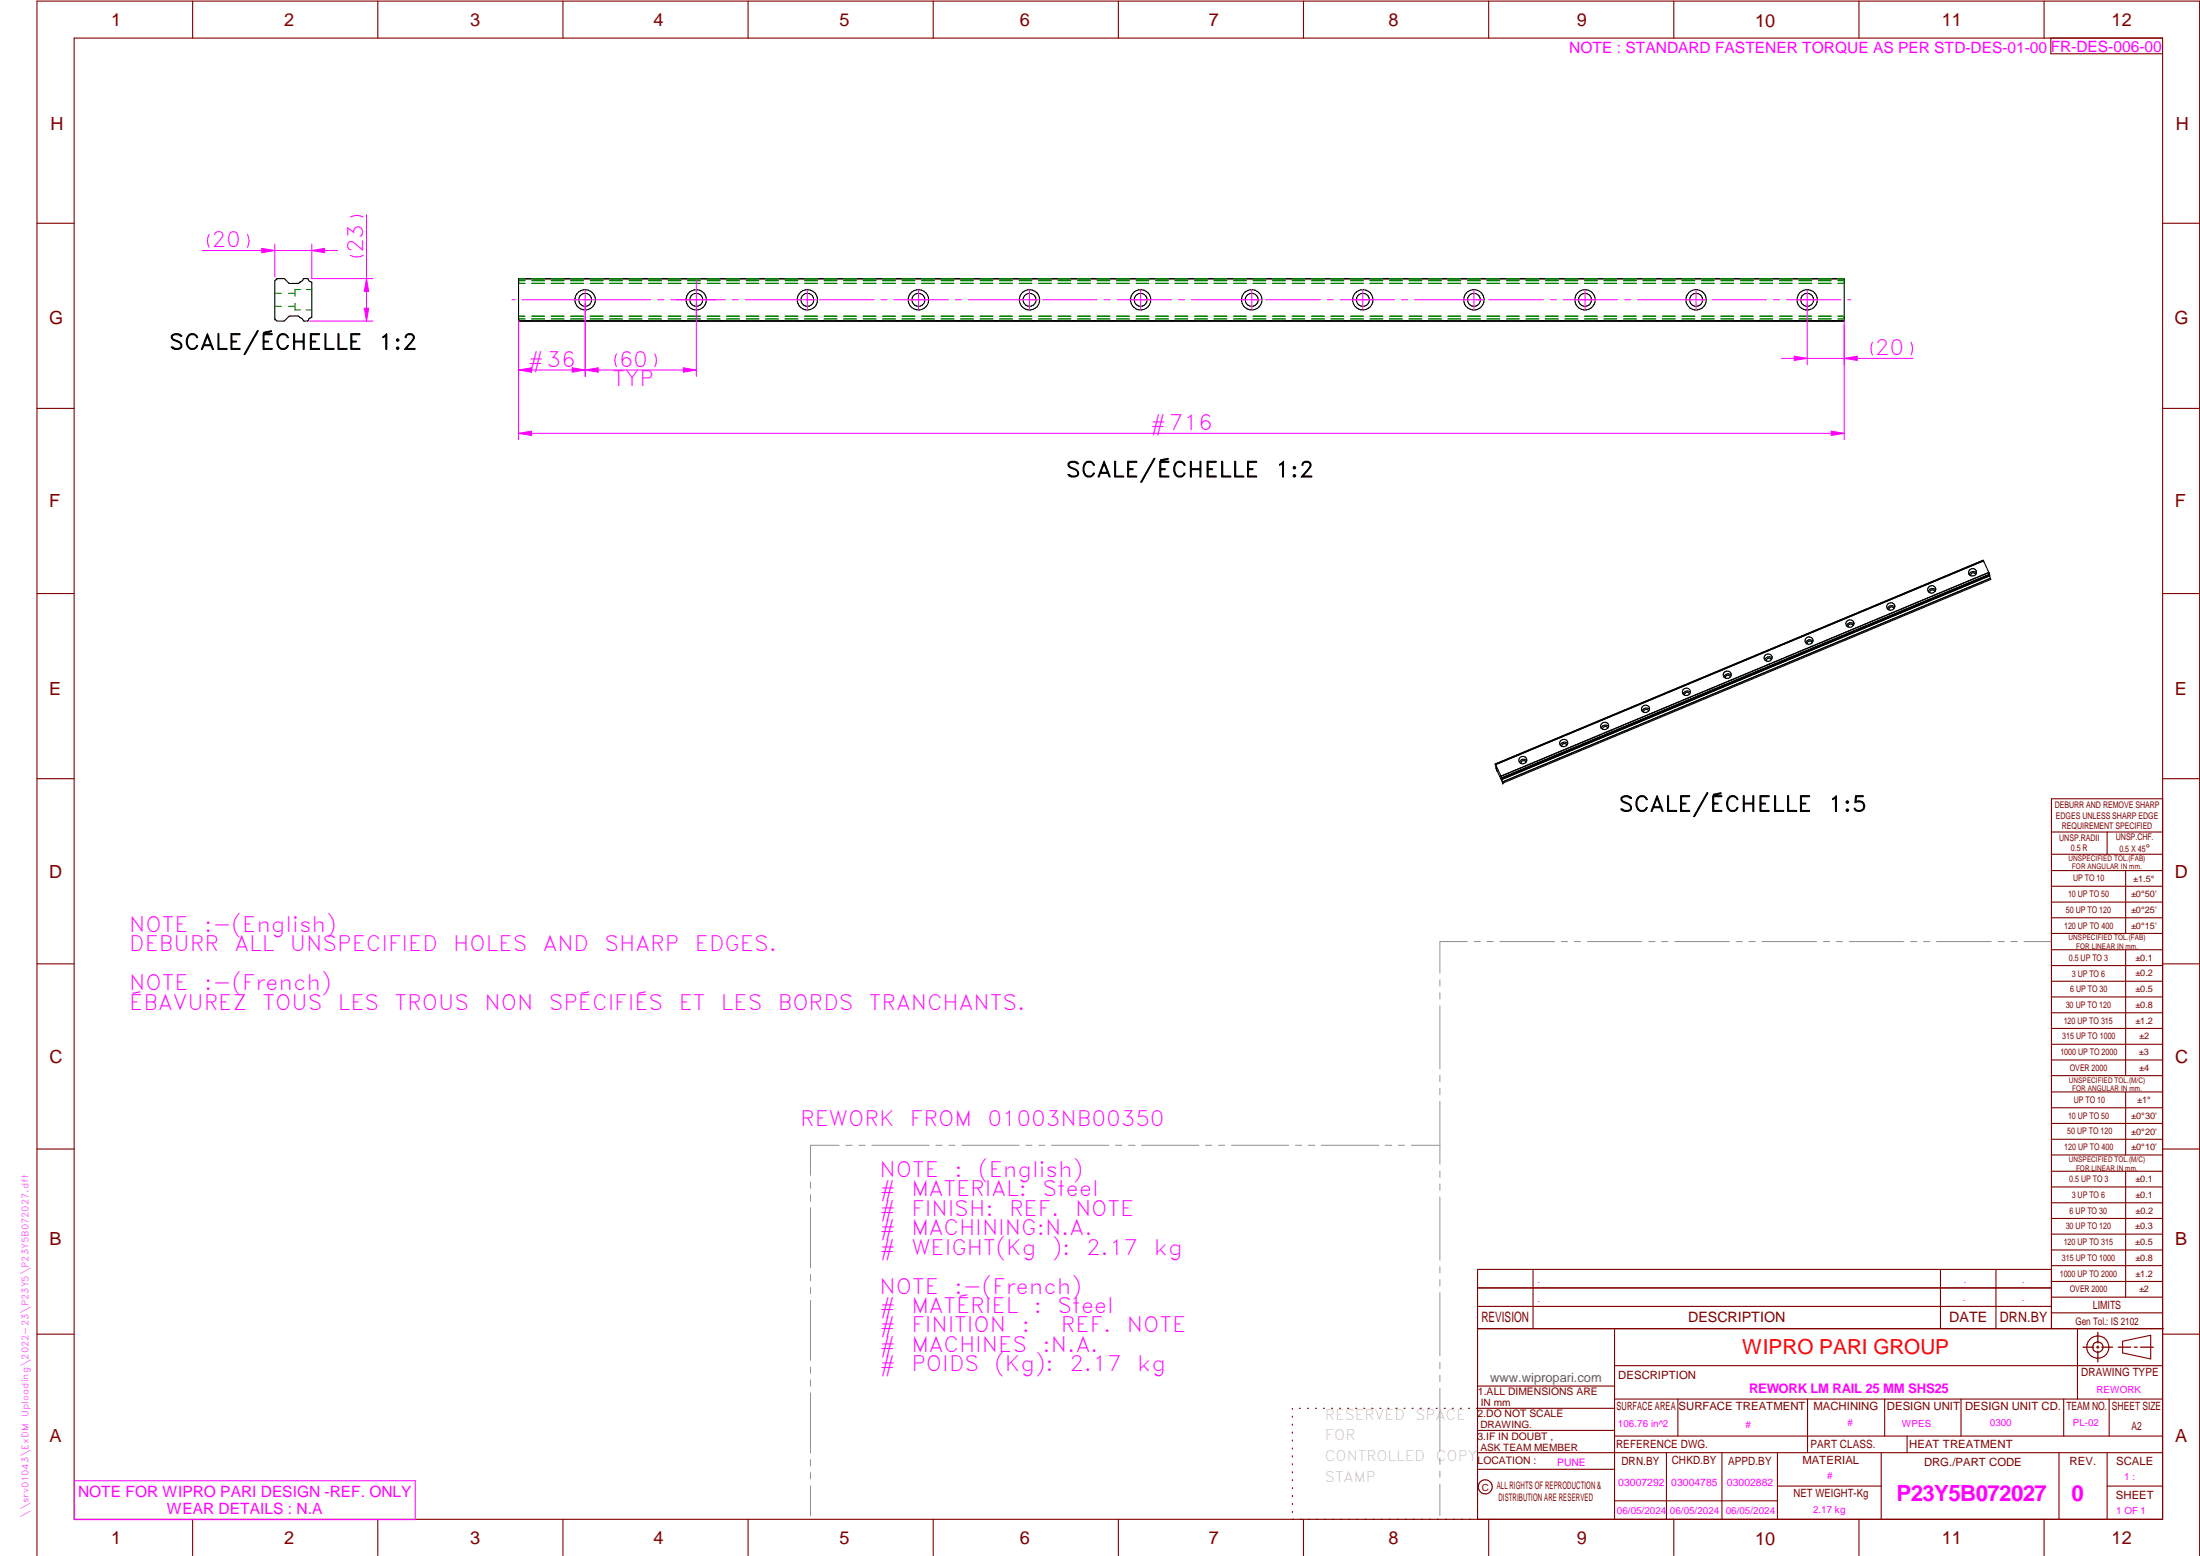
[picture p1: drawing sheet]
<svg xmlns="http://www.w3.org/2000/svg" width="594mm" height="420mm" viewBox="0 0 594 420" stroke-linecap="round" stroke-linejoin="round" font-family="sans-serif">
<g fill="none" stroke="#800000" stroke-width=".3">
<path d="M20 10.3h564v400h-564zM52 .3v10M102 .3v10M152 .3v10M202 .3v10M252 .3v10M302 .3v10M352 .3v10M402 .3v10M452 .3v10M502 .3v10M552 .3v10"/>
<path d="M553.8 10.3v4.2h30.2M10 60.3h10M584 60.3h10M10 110.3h10M584 110.3h10M10 160.3h10M584 160.3h10M10 210.3h10M584 215.7h-30v143.1M584 210.3h10M554 224.7h30M554 230.7h30"/>
<path d="M554 235.1h30M554 239.3h30M569 224.7v6M574 235.1v17M554 243.6h30M554 247.8h30M554 252.1h30M554 256.5h30M574 256.5v33.9M10 260.3h10M554 260.7h30M554 265h30"/>
<path d="M554 269.2h30M554 273.5h30M554 277.7h30M584 260.3h10M554 282h30M554 286.2h30M554 290.4h30M554 294.9h30M554 299.1h30M574 294.9v17M10 310.3h10M554 303.4h30"/>
<path d="M554 307.6h30M554 311.9h30M554 316.3h30M574 316.3v34M584 310.3h10M554 320.5h30M554 324.8h30M554 329h30M554 333.2h30M554 337.5h30M399 358.8h185.2M399 352.8h155"/>
<path d="M399 347.8h155M414 342.8v16M436 358.8v51.5M524 342.8v16M539 342.8v16M554 341.8h30M554 346h30M554 350.3h30M554 354.5h30M554 342.8h-155v67.5M561 358.8v19M10 360.3h10"/>
<path d="M399 374.3h37M436 377.8h148M453.1 377.8v10M488.1 377.8v14.5M508.9 377.8v10M529.5 377.8v10M557.3 377.8v10M569.5 377.8v10M573.2 362.2l7.6-1.6v6.3l-7.6-1.6zM584 368.8h-148M584 360.3h10M349 380.3v.3"/>
<path d="M349 382.4v.3M349 384.6v.3M349 386.7v.3M349 388.8v.3M349 391v.3M349 393.1v.3M349 395.3v.3M349 397.4v.3M349 399.5v.3M350.9 380.3h.2M353.1 380.3h.2M355.2 380.3h.3"/>
<path d="M357.4 380.3h.3M359.6 380.3h.3M361.7 380.3h.3M363.9 380.3h.3M366.1 380.3h.3M368.3 380.3h.2M370.4 380.3h.3M372.6 380.3h.3M374.8 380.3h.3M376.9 380.3h.4M379.1 380.3h.3M381.3 380.3h.3"/>
<path d="M383.4 380.3h.4M385.6 380.3h.3M387.8 380.3h.3M390 380.3h.3M392.2 380.3h.3M394.3 380.3h.3M396.5 380.3h.3M398.7 380.3h37.3M399 396.7h37M399 392.3h185M399 386.2h37M436 387.8h148"/>
<path d="M450 392.3v18M465 392.3v18M480 392.3v18M508 392.3v18M515 387.8v4.5M556 392.3v18M569 392.3v18M52 410.3v9.7M102 410.3v9.7M152 410.3v9.7M202 410.3v9.7M252 410.3v9.7"/>
<path d="M302 410.3v9.7M349 401.7v.3M349 403.8v.4M349 406v.3M349 408.1v.3M352 410.3v9.7M402 410.3v9.7M436 405.3h44M452 410.3v9.7M480 401.3h28M502 410.3v9.7M552 410.3v9.7"/>
<path d="M569 401.3h15M10 420v-419.7h584v419.7"/>
<circle cx="566.5" cy="363.7" r="1.39"/>
<circle cx="566.5" cy="363.8" r="3"/>
<circle cx="401.1" cy="401.5" r="1.9"/>
</g>
<g fill="none" stroke="#f0f" stroke-width=".27">
<path d="M158 78.3v23.3M218 78.3v5.3M248 78.3v5.3M278 78.3v5.3M308 78.3v5.3M338 78.3v5.3M368 78.3v5.3M398 78.3v5.3M428 78.3v5.3M458 78.3v5.3M488 78.3v5.3M138.3 80.9h.8"/>
<path d="M140.9 80.9h19.7M158 99.9l3.5-.6v1.2zM161 80.9h14.8M166.4 95.5a3.8 3.8 0 0 0 0 3.5M176.8 95.5a3.8 3.8 0 0 1 0 3.5M177.6 80.9h1.7M181.1 80.9h14.8M188 82v19.6M197.7 80.9h1.7M201.2 80.9h19.4M221.3 80.9h14.7M237.9 80.9h1.7"/>
<path d="M241.3 80.9h14.9M257.9 80.9h1.7M261.4 80.9h19.2M281.5 80.9h14.8M298.1 80.9h1.7M301.6 80.9h14.8M318.2 80.9h1.7M321.7 80.9h18.9M341.8 80.9h14.8M358.3 80.9h1.7M361.9 80.9h14.7M378.4 80.9h1.7"/>
<path d="M381.9 80.9h18.7M402 80.9h14.8M418.6 80.9h1.7M422.1 80.9h14.8M438.7 80.9h1.7M442.2 80.9h18.4M462.3 80.9h14.7M478.8 80.9h1.8M482.3 80.9h14.8M498.9 80.9h.8M20.1 399.8h92v10.5h-92z"/>
</g>
<g fill="none" stroke="#949494" stroke-width=".27">
<path d="M396.2 254.3h-7.4v8.5M398.1 254.3h1.6M401.5 254.3h1.8M405 254.3h14.8M421.6 254.3h1.7M425.1 254.3h1.7M428.6 254.3h14.8M445.2 254.3h1.7M448.7 254.3h1.7M452.2 254.3h14.8M468.8 254.3h1.7M472.3 254.3h1.7"/>
<path d="M475.8 254.3h14.8M492.4 254.3h1.7M495.8 254.3h1.8M499.4 254.3h14.7M516 254.3h1.6M519.4 254.3h1.8M522.9 254.3h14.8M539.5 254.3h1.7M543 254.3h1.7M546.5 254.3h7.4M388.8 264.5v1.8M388.8 268.1v1.6"/>
<path d="M388.8 271.6v17M388.8 290.4v1.7M388.8 293.9v1.7M388.8 297.4v17M218.9 319.2v1.6M226.6 309.2h-7.7v8.1M228.4 309.2h1.7M231.9 309.2h1.7M235.4 309.2h15.5M252.7 309.2h1.7M256.2 309.2h1.7M259.7 309.2h15.5"/>
<path d="M277 309.2h1.7M280.5 309.2h1.7M284 309.2h15.5M301.2 309.2h1.8M304.8 309.2h1.7M308.3 309.2h15.5M325.5 309.2h1.7M329.1 309.2h1.6M332.6 309.2h15.4M349.8 309.2h1.7M353.3 309.2h1.7M356.8 309.2h15.5"/>
<path d="M374.1 309.2h1.7M377.6 309.2h1.7M381.1 309.2h7.7M388.8 316.2v1.7M388.8 319.7v1.7M218.9 322.6v1.8M218.9 326.1v16.2M388.8 323.2v17.1M218.9 344.1v1.8M218.9 347.6v1.7M218.9 351.2v16.1M388.8 342.1v1.6"/>
<path d="M388.8 345.6v1.7M388.8 349v17.1M218.9 369.1v1.7M218.9 372.6v1.8M218.9 376.1v16.2M388.8 367.9v1.7M388.8 371.4v1.7M388.8 374.9v17M218.9 394.1v1.8M218.9 397.6v1.7M388.8 393.7v1.7M388.8 397.2v1.7"/>
<path d="M218.9 401.2v8.1M388.8 400.7v8.6"/>
</g>
<path d="M566.5 359.7v3M562.5 363.8h2.9M566.1 363.8h.7M566.5 363.4v.7M566.5 364.9v2.8M567.6 363.8h2.9M572 363.8h3.4M576.3 363.8h.8M578 363.8h3.5" fill="none" stroke="#800000" stroke-width=".34"/>
<g fill="none" stroke="#000" stroke-width=".3">
<path d="M74.2 75.8v10.3M74.8 75.3l-.6 .5M74.8 75.3h.1M74.8 75.2l2 .1 1.4 1.2h2.5l.7-.5 .7-.8h1l.2 .5 .9 .6v9.3l-.6 .3-.5 .8h-1l-.4-.5-1.2-.9h-2.3l-1.6 1.4h-1.8M140 75.2h358v11.5h-358zM140 75.3h358M74.2 86.1h.1M74.2 86.1l.6 .6M140 86.6h358"/>
<circle cx="158" cy="81" r="1.75"/>
<circle cx="158" cy="80.9" r="2.76"/>
<circle cx="188" cy="80.9" r="2.75"/>
<circle cx="188" cy="81" r="1.76"/>
<circle cx="218" cy="81" r="1.75"/>
<circle cx="218" cy="81" r="2.75"/>
<circle cx="248" cy="81" r="1.76"/>
<circle cx="248" cy="80.9" r="2.76"/>
<circle cx="278" cy="80.9" r="2.75"/>
<circle cx="278" cy="81" r="1.76"/>
<circle cx="308" cy="81" r="1.75"/>
<circle cx="308" cy="81" r="2.75"/>
<circle cx="338" cy="81" r="1.76"/>
<circle cx="338" cy="80.9" r="2.76"/>
<circle cx="368" cy="80.9" r="2.75"/>
<circle cx="368" cy="81" r="1.76"/>
<circle cx="398" cy="81" r="2.76"/>
<circle cx="398" cy="81" r="1.75"/>
<circle cx="428" cy="81" r="1.76"/>
<circle cx="428" cy="81" r="2.76"/>
<circle cx="458" cy="81" r="2.75"/>
<circle cx="458" cy="81" r="1.76"/>
<circle cx="488" cy="81" r="2.75"/>
<circle cx="488" cy="81" r="1.75"/>
</g>
<g fill="none" stroke="#008000" stroke-width=".27">
<path d="M74.2 79.2h1.8M77.9 79.2h1.8M81.2 78.2h-1.5v1.9M82.7 78.2h1.5M140 75.8h1.8M140 75.2h1.8M140 75.3h1.8M140 76.5h1.8M143.6 75.8h3.5M143.6 75.2h3.5M143.6 75.3h3.5M143.6 76.5h3.5"/>
<path d="M148.8 75.8h3.5M148.8 75.2h3.5M148.8 75.3h3.5M148.8 76.5h3.5M154.1 75.8h3.5M154.1 75.2h3.5M154.1 75.3h3.5M154.1 76.5h3.5M159.4 75.8h3.4M159.4 75.2h3.4M159.4 75.3h3.4M159.4 76.5h3.4"/>
<path d="M164.6 75.8h3.5M164.6 75.2h3.5M164.6 75.3h3.5M164.6 76.5h3.5M169.9 75.8h3.4M169.9 75.2h3.4M169.9 75.3h3.4M169.9 76.5h3.4M175.2 75.8h3.4M175.2 75.2h3.4M175.2 75.3h3.4M175.2 76.5h3.4"/>
<path d="M180.4 75.8h3.5M180.4 75.2h3.5M180.4 75.3h3.5M180.4 76.5h3.5M185.7 75.8h3.4M185.7 75.2h3.4M185.7 75.3h3.4M185.7 76.5h3.4M191 75.8h3.4M191 75.2h3.4M191 75.3h3.4M191 76.5h3.4"/>
<path d="M196.2 75.8h3.5M196.2 75.2h3.5M196.2 75.3h3.5M196.2 76.5h3.5M201.5 75.8h3.4M201.5 75.2h3.4M201.5 75.3h3.4M201.5 76.5h3.4M206.7 75.8h3.5M206.7 75.2h3.5M206.7 75.3h3.5M206.7 76.5h3.5"/>
<path d="M212 75.8h3.5M212 75.2h3.5M212 75.3h3.5M212 76.5h3.5M217.3 75.8h3.5M217.3 75.2h3.5M217.3 75.3h3.5M217.3 76.5h3.5M222.5 75.8h3.5M222.5 75.2h3.5M222.5 75.3h3.5M222.5 76.5h3.5"/>
<path d="M227.8 75.8h3.5M227.8 75.2h3.5M227.8 75.3h3.5M227.8 76.5h3.5M233.1 75.8h3.5M233.1 75.2h3.5M233.1 75.3h3.5M233.1 76.5h3.5M238.3 75.8h3.5M238.3 75.2h3.5M238.3 75.3h3.5M238.3 76.5h3.5"/>
<path d="M243.6 75.8h3.5M243.6 75.2h3.5M243.6 75.3h3.5M243.6 76.5h3.5M248.9 75.8h3.4M248.9 75.2h3.4M248.9 75.3h3.4M248.9 76.5h3.4M254.1 75.8h3.5M254.1 75.2h3.5M254.1 75.3h3.5M254.1 76.5h3.5"/>
<path d="M259.4 75.8h3.4M259.4 75.2h3.4M259.4 75.3h3.4M259.4 76.5h3.4M264.7 75.8h3.4M264.7 75.2h3.4M264.7 75.3h3.4M264.7 76.5h3.4M269.9 75.8h3.5M269.9 75.2h3.5M269.9 75.3h3.5M269.9 76.5h3.5"/>
<path d="M275.2 75.8h3.4M275.2 75.2h3.4M275.2 75.3h3.4M275.2 76.5h3.4M280.5 75.8h3.4M280.5 75.2h3.4M280.5 75.3h3.4M280.5 76.5h3.4M285.7 75.8h3.5M285.7 76.5h3.5M285.7 75.2h3.5M285.7 75.3h3.5"/>
<path d="M291 75.8h3.5M291 76.5h3.5M291 75.2h3.5M291 75.3h3.5M296.2 75.8h3.5M296.2 76.5h3.5M296.2 75.2h3.5M296.2 75.3h3.5M301.5 75.8h3.5M301.5 76.5h3.5M301.5 75.2h3.5M301.5 75.3h3.5"/>
<path d="M306.8 75.8h3.5M306.8 76.5h3.5M306.8 75.2h3.5M306.8 75.3h3.5M312 75.8h3.5M312 76.5h3.5M312 75.2h3.5M312 75.3h3.5M317.3 75.8h3.5M317.3 76.5h3.5M317.3 75.2h3.5M317.3 75.3h3.5"/>
<path d="M322.6 75.8h3.4M322.6 76.5h3.4M322.6 75.2h3.4M322.6 75.3h3.4M327.8 75.8h3.5M327.8 76.5h3.5M327.8 75.2h3.5M327.8 75.3h3.5M333.1 75.8h3.4M333.1 76.5h3.4M333.1 75.2h3.4M333.1 75.3h3.4"/>
<path d="M338.4 75.8h3.4M338.4 76.5h3.4M338.4 75.2h3.4M338.4 75.3h3.4M343.6 75.8h3.5M343.6 76.5h3.5M343.6 75.2h3.5M343.6 75.3h3.5M348.9 75.8h3.4M348.9 76.5h3.4M348.9 75.2h3.4M348.9 75.3h3.4"/>
<path d="M354.2 75.8h3.4M354.2 76.5h3.4M354.2 75.2h3.4M354.2 75.3h3.4M359.4 75.8h3.5M359.4 76.5h3.5M359.4 75.2h3.5M359.4 75.3h3.5M364.7 75.8h3.5M364.7 76.5h3.5M364.7 75.2h3.5M364.7 75.3h3.5"/>
<path d="M369.9 75.8h3.5M369.9 76.5h3.5M369.9 75.2h3.5M369.9 75.3h3.5M375.2 75.8h3.5M375.2 76.5h3.5M375.2 75.2h3.5M375.2 75.3h3.5M380.5 75.8h3.5M380.5 76.5h3.5M380.5 75.2h3.5M380.5 75.3h3.5"/>
<path d="M385.7 75.8h3.5M385.7 76.5h3.5M385.7 75.2h3.5M385.7 75.3h3.5M391 75.8h3.5M391 76.5h3.5M391 75.2h3.5M391 75.3h3.5M396.3 75.8h3.4M396.3 76.5h3.4M396.3 75.2h3.4M396.3 75.3h3.4"/>
<path d="M401.5 75.8h3.5M401.5 76.5h3.5M401.5 75.2h3.5M401.5 75.3h3.5M406.8 75.8h3.4M406.8 76.5h3.4M406.8 75.2h3.4M406.8 75.3h3.4M412.1 75.8h3.4M412.1 76.5h3.4M412.1 75.2h3.4M412.1 75.3h3.4"/>
<path d="M417.3 75.8h3.5M417.3 76.5h3.5M417.3 75.2h3.5M417.3 75.3h3.5M422.6 75.8h3.5M422.6 76.5h3.5M422.6 75.2h3.5M422.6 75.3h3.5M427.9 75.8h3.4M427.9 76.5h3.4M427.9 75.2h3.4M427.9 75.3h3.4"/>
<path d="M433.1 75.8h3.5M433.1 76.5h3.5M433.1 75.2h3.5M433.1 75.3h3.5M438.4 75.8h3.5M438.4 76.5h3.5M438.4 75.2h3.5M438.4 75.3h3.5M443.6 75.8h3.5M443.6 76.5h3.5M443.6 75.2h3.5M443.6 75.3h3.5"/>
<path d="M448.9 75.8h3.5M448.9 76.5h3.5M448.9 75.2h3.5M448.9 75.3h3.5M454.2 75.8h3.5M454.2 76.5h3.5M454.2 75.2h3.5M454.2 75.3h3.5M459.4 75.8h3.5M459.4 76.5h3.5M459.4 75.2h3.5M459.4 75.3h3.5"/>
<path d="M464.7 75.8h3.5M464.7 76.5h3.5M464.7 75.2h3.5M464.7 75.3h3.5M470 75.8h3.4M470 76.5h3.4M470 75.2h3.4M470 75.3h3.4M475.2 75.8h3.5M475.2 76.5h3.5M475.2 75.2h3.5M475.2 75.3h3.5"/>
<path d="M480.5 75.8h3.4M480.5 76.5h3.4M480.5 75.2h3.4M480.5 75.3h3.4M485.8 75.8h3.4M485.8 76.5h3.4M485.8 75.2h3.4M485.8 75.3h3.4M491 75.8h3.5M491 76.5h3.5M491 75.2h3.5M491 75.3h3.5"/>
<path d="M496.3 75.8h1.7M496.3 76.5h1.7M496.3 75.2h1.7M496.3 75.3h1.7M74.2 82.7h1.8M77.8 82.7h1.9M79.7 81.9v1.8h1.4M82.7 83.7h1.5M140 85.4h1.8M140 86.7h1.8M140 86.1h1.8M140 86.6h1.8"/>
<path d="M140 85.3h1.8M143.6 85.4h3.5M143.6 86.7h3.5M143.6 86.1h3.5M143.6 86.6h3.5M143.6 85.3h3.5M148.8 85.4h3.5M148.8 86.7h3.5M148.8 86.1h3.5M148.8 86.6h3.5M148.8 85.3h3.5M154.1 85.4h3.5"/>
<path d="M154.1 86.7h3.5M154.1 86.1h3.5M154.1 86.6h3.5M154.1 85.3h3.5M159.4 85.4h3.4M159.4 86.7h3.4M159.4 86.1h3.4M159.4 86.6h3.4M159.4 85.3h3.4M164.6 85.4h3.5M164.6 86.7h3.5M164.6 86.1h3.5"/>
<path d="M164.6 86.6h3.5M164.6 85.3h3.5M169.9 85.4h3.4M169.9 86.7h3.4M169.9 86.1h3.4M169.9 86.6h3.4M169.9 85.3h3.4M175.2 85.3h3.4M175.2 85.4h3.4M175.2 86.7h3.4M175.2 86.1h3.4M175.2 86.6h3.4"/>
<path d="M180.4 85.3h3.5M180.4 85.4h3.5M180.4 86.7h3.5M180.4 86.1h3.5M180.4 86.6h3.5M185.7 85.3h3.4M185.7 85.4h3.4M185.7 86.7h3.4M185.7 86.1h3.4M185.7 86.6h3.4M191 85.3h3.4M191 85.4h3.4"/>
<path d="M191 86.7h3.4M191 86.1h3.4M191 86.6h3.4M196.2 85.3h3.5M196.2 85.4h3.5M196.2 86.7h3.5M196.2 86.1h3.5M196.2 86.6h3.5M201.5 85.3h3.4M201.5 85.4h3.4M201.5 86.7h3.4M201.5 86.1h3.4"/>
<path d="M201.5 86.6h3.4M206.7 85.3h3.5M206.7 85.4h3.5M206.7 86.7h3.5M206.7 86.1h3.5M206.7 86.6h3.5M212 85.3h3.5M212 86.1h3.5M212 85.4h3.5M212 86.7h3.5M212 86.6h3.5M217.3 85.3h3.5"/>
<path d="M217.3 86.1h3.5M217.3 85.4h3.5M217.3 86.7h3.5M217.3 86.6h3.5M222.5 85.3h3.5M222.5 86.1h3.5M222.5 85.4h3.5M222.5 86.7h3.5M222.5 86.6h3.5M227.8 85.3h3.5M227.8 86.1h3.5M227.8 85.4h3.5"/>
<path d="M227.8 86.7h3.5M227.8 86.6h3.5M233.1 85.3h3.5M233.1 86.1h3.5M233.1 85.4h3.5M233.1 86.7h3.5M233.1 86.6h3.5M238.3 85.3h3.5M238.3 86.1h3.5M238.3 85.4h3.5M238.3 86.7h3.5M238.3 86.6h3.5"/>
<path d="M243.6 85.3h3.5M243.6 86.1h3.5M243.6 85.4h3.5M243.6 86.7h3.5M243.6 86.6h3.5M248.9 85.3h3.4M248.9 86.1h3.4M248.9 85.4h3.4M248.9 86.7h3.4M248.9 86.6h3.4M254.1 85.3h3.5M254.1 86.1h3.5"/>
<path d="M254.1 85.4h3.5M254.1 86.7h3.5M254.1 86.6h3.5M259.4 85.3h3.4M259.4 86.1h3.4M259.4 85.4h3.4M259.4 86.7h3.4M259.4 86.6h3.4M264.7 85.3h3.4M264.7 86.1h3.4M264.7 85.4h3.4M264.7 86.7h3.4"/>
<path d="M264.7 86.6h3.4M269.9 85.3h3.5M269.9 86.1h3.5M269.9 85.4h3.5M269.9 86.7h3.5M269.9 86.6h3.5M275.2 85.3h3.4M275.2 86.1h3.4M275.2 85.4h3.4M275.2 86.7h3.4M275.2 86.6h3.4M280.5 85.3h3.4"/>
<path d="M280.5 86.1h3.4M280.5 85.4h3.4M280.5 86.7h3.4M280.5 86.6h3.4M285.7 85.3h3.5M285.7 86.1h3.5M285.7 85.4h3.5M285.7 86.7h3.5M285.7 86.6h3.5M291 85.3h3.5M291 86.1h3.5M291 85.4h3.5"/>
<path d="M291 86.7h3.5M291 86.6h3.5M296.2 85.3h3.5M296.2 86.1h3.5M296.2 85.4h3.5M296.2 86.7h3.5M296.2 86.6h3.5M301.5 85.3h3.5M301.5 86.1h3.5M301.5 85.4h3.5M301.5 86.7h3.5M301.5 86.6h3.5"/>
<path d="M306.8 85.3h3.5M306.8 86.1h3.5M306.8 85.4h3.5M306.8 86.7h3.5M306.8 86.6h3.5M312 85.3h3.5M312 86.1h3.5M312 85.4h3.5M312 86.7h3.5M312 86.6h3.5M317.3 85.3h3.5M317.3 86.1h3.5"/>
<path d="M317.3 85.4h3.5M317.3 86.7h3.5M317.3 86.6h3.5M322.6 85.3h3.4M322.6 86.1h3.4M322.6 85.4h3.4M322.6 86.7h3.4M322.6 86.6h3.4M327.8 85.3h3.5M327.8 86.1h3.5M327.8 85.4h3.5M327.8 86.7h3.5"/>
<path d="M327.8 86.6h3.5M333.1 85.3h3.4M333.1 86.1h3.4M333.1 85.4h3.4M333.1 86.7h3.4M333.1 86.6h3.4M338.4 85.3h3.4M338.4 86.1h3.4M338.4 85.4h3.4M338.4 86.7h3.4M338.4 86.6h3.4M343.6 85.3h3.5"/>
<path d="M343.6 86.1h3.5M343.6 85.4h3.5M343.6 86.7h3.5M343.6 86.6h3.5M348.9 85.3h3.4M348.9 86.1h3.4M348.9 85.4h3.4M348.9 86.7h3.4M348.9 86.6h3.4M354.2 85.3h3.4M354.2 86.1h3.4M354.2 85.4h3.4"/>
<path d="M354.2 86.7h3.4M354.2 86.6h3.4M359.4 85.3h3.5M359.4 86.1h3.5M359.4 85.4h3.5M359.4 86.7h3.5M359.4 86.6h3.5M364.7 85.3h3.5M364.7 86.1h3.5M364.7 85.4h3.5M364.7 86.7h3.5M364.7 86.6h3.5"/>
<path d="M369.9 85.3h3.5M369.9 86.1h3.5M369.9 85.4h3.5M369.9 86.7h3.5M369.9 86.6h3.5M375.2 85.3h3.5M375.2 86.1h3.5M375.2 85.4h3.5M375.2 86.7h3.5M375.2 86.6h3.5M380.5 85.3h3.5M380.5 86.1h3.5"/>
<path d="M380.5 85.4h3.5M380.5 86.7h3.5M380.5 86.6h3.5M385.7 85.3h3.5M385.7 86.1h3.5M385.7 85.4h3.5M385.7 86.7h3.5M385.7 86.6h3.5M391 85.3h3.5M391 86.1h3.5M391 85.4h3.5M391 86.7h3.5"/>
<path d="M391 86.6h3.5M396.3 85.3h3.4M396.3 86.1h3.4M396.3 85.4h3.4M396.3 86.7h3.4M396.3 86.6h3.4M401.5 85.3h3.5M401.5 86.1h3.5M401.5 85.4h3.5M401.5 86.7h3.5M401.5 86.6h3.5M406.8 85.3h3.4"/>
<path d="M406.8 86.1h3.4M406.8 85.4h3.4M406.8 86.7h3.4M406.8 86.6h3.4M412.1 85.3h3.4M412.1 86.1h3.4M412.1 85.4h3.4M412.1 86.7h3.4M412.1 86.6h3.4M417.3 85.3h3.5M417.3 86.1h3.5M417.3 85.4h3.5"/>
<path d="M417.3 86.7h3.5M417.3 86.6h3.5M422.6 85.3h3.5M422.6 86.1h3.5M422.6 85.4h3.5M422.6 86.7h3.5M422.6 86.6h3.5M427.9 85.3h3.4M427.9 86.1h3.4M427.9 85.4h3.4M427.9 86.7h3.4M427.9 86.6h3.4"/>
<path d="M433.1 85.3h3.5M433.1 86.1h3.5M433.1 85.4h3.5M433.1 86.7h3.5M433.1 86.6h3.5M438.4 85.3h3.5M438.4 86.1h3.5M438.4 85.4h3.5M438.4 86.7h3.5M438.4 86.6h3.5M443.6 85.3h3.5M443.6 86.1h3.5"/>
<path d="M443.6 85.4h3.5M443.6 86.7h3.5M443.6 86.6h3.5M448.9 85.3h3.5M448.9 86.1h3.5M448.9 85.4h3.5M448.9 86.7h3.5M448.9 86.6h3.5M454.2 85.3h3.5M454.2 86.1h3.5M454.2 85.4h3.5M454.2 86.7h3.5"/>
<path d="M454.2 86.6h3.5M459.4 85.3h3.5M459.4 86.1h3.5M459.4 85.4h3.5M459.4 86.7h3.5M459.4 86.6h3.5M464.7 85.3h3.5M464.7 86.1h3.5M464.7 85.4h3.5M464.7 86.7h3.5M464.7 86.6h3.5M470 85.3h3.4"/>
<path d="M470 86.1h3.4M470 85.4h3.4M470 86.7h3.4M470 86.6h3.4M475.2 85.3h3.5M475.2 86.1h3.5M475.2 85.4h3.5M475.2 86.7h3.5M475.2 86.6h3.5M480.5 85.3h3.4M480.5 86.1h3.4M480.5 85.4h3.4"/>
<path d="M480.5 86.7h3.4M480.5 86.6h3.4M485.8 85.3h3.4M485.8 86.1h3.4M485.8 85.4h3.4M485.8 86.7h3.4M485.8 86.6h3.4M491 85.3h3.5M491 86.1h3.5M491 85.4h3.5M491 86.7h3.5M491 86.6h3.5"/>
<path d="M496.3 85.3h1.7M496.3 86.1h1.7M496.3 85.4h1.7M496.3 86.7h1.7M496.3 86.6h1.7"/>
</g>
<path d="M158 99.9l3.5-.6v1.2z" fill="#f0f"/>
<path d="M184.5 99.3l3.5 .6-3.5 .6z" fill="none" stroke="#f0f" stroke-width=".27"/>
<path d="M184.5 99.3l3.5 .6-3.5 .6z" fill="#f0f"/>
<path d="M56.5 63.3a3.9 3.9 0 0 0 0 3.5M66.8 63.3a3.9 3.9 0 0 1 0 3.5M70.7 67.1l3.5 .5-3.5 .6zM74.2 65.9v8.9M84.2 65.9v9.3M188 75.7v10.5M158 99.9h30M182.7 80.9h10.6" fill="none" stroke="#f0f" stroke-width=".27"/>
<path d="M70.7 67.1l3.5 .5-3.5 .6z" fill="#f0f"/>
<path d="M84.2 67.6l3.5-.5v1.1z" fill="none" stroke="#f0f" stroke-width=".27"/>
<path d="M84.2 67.6l3.5-.5v1.1z" fill="#f0f"/>
<path d="M94.6 58.6a3.8 3.8 0 0 1 3.5 0M54.6 67.6h36.6M84.1 75.2h16.6M98.1 69a3.8 3.8 0 0 1-3.5 0M99 75.2l.6 3.5h-1.2zM83.6 86.7h17.1" fill="none" stroke="#f0f" stroke-width=".27"/>
<path d="M99 75.2l.6 3.5h-1.2z" fill="#f0f"/>
<path d="M98.4 83.2h1.2l-.6 3.5z" fill="none" stroke="#f0f" stroke-width=".27"/>
<path d="M98.4 83.2h1.2l-.6 3.5z" fill="#f0f"/>
<path d="M99 58v28.7M140 86.7v14.9M140 99.9l3.5-.6v1.2zM158 82v19.6" fill="none" stroke="#f0f" stroke-width=".27"/>
<path d="M140 99.9l3.5-.6v1.2z" fill="#f0f"/>
<path d="M154.5 99.3l3.5 .6-3.5 .6z" fill="none" stroke="#f0f" stroke-width=".27"/>
<path d="M154.5 99.3l3.5 .6-3.5 .6z" fill="#f0f"/>
<path d="M140 99.9h18M140 86.7v32M498 86.7v32M494.5 116.4l3.5 .6-3.5 .6z" fill="none" stroke="#f0f" stroke-width=".27"/>
<path d="M494.5 116.4l3.5 .6-3.5 .6z" fill="#f0f"/>
<path d="M140 117l3.5-.6v1.2z" fill="none" stroke="#f0f" stroke-width=".27"/>
<path d="M140 117l3.5-.6v1.2z" fill="#f0f"/>
<path d="M484.5 96.2l3.5 .6-3.5 .5zM488 82v16.5M498 87.8v10.7M505.6 92.4a4.2 4.2 0 0 0 0 3.5M516 92.4a3.9 3.9 0 0 1 0 3.5M140 117h358" fill="none" stroke="#f0f" stroke-width=".27"/>
<g fill="none" stroke="#000" stroke-width=".3">
<path d="M520.9 158.5a1.05 1.05 0 0 1 1.4-.2 1.05 1.05 0 0 1 .3 1.4 1.05 1.05 0 0 1-1.4 .4 .94 .94 0 0 1-.3-1.6zM522.4 159.6l.1 .1M522.4 159.6l.1 .2M522.4 159.6a.7 .7 0 0 0-.8-.3 .7 .7 0 0 0-.5 .8M522.7 159.3a1.11 1.11 0 0 0-1.1-.4 1.11 1.11 0 0 0-.9 .9M533.5 155.1a.71 .71 0 0 0-.8-.4 .71 .71 0 0 0-.5 .7M533.6 154.1l.1 .4M533.7 154.7a1.18 1.18 0 0 0-2 .5M535.5 151.3l.1 .2M535.5 151.3h.1M535.5 151.3l-131.7 55M535.6 151.4l-131.7 55.1"/>
<path d="M535.6 151.5l1.4 3.1-131.7 55M535.6 151.5h.1M535.6 151.5l-131.7 55 1.4 3.1M537.1 154.6l.1 .4M537.1 154.6h.1M537.1 154.6l-131.8 55M537.2 155.3v.1M537.2 155.5l.3 .6M537.2 155.4v.1M537.2 155.4l-131.7 55.1M537.2 155.5l-131.7 55M537.2 155.1l-131.7 55.2"/>
<path d="M537.2 155l-131.7 55M537.2 155.1l-131.7 55M537.2 155v.1M537.3 155.3l-131.8 55M537.3 155.3h.1M537.5 156.2l.1 .3-131.8 55M537.5 156.2h.1M537.5 156.1l-131.7 55M537.5 156.2l-131.7 55v.3M478.3 178.2a.7 .7 0 0 0-.8-.5 .7 .7 0 0 0-.5 .8M478.5 177.7a1.18 1.18 0 0 0-2 .5M478.5 177.7a1.07 1.07 0 0 0-1.3-1.1 1.07 1.07 0 0 0-.7 1.6"/>
<path d="M478.5 177.7a1.14 1.14 0 0 1-.8 .9 1.14 1.14 0 0 1-1.2-.4M489.4 173.6a.72 .72 0 0 0-.9-.5 .72 .72 0 0 0-.5 .8M489.6 173.1a1.14 1.14 0 0 0-1.2-.3 1.14 1.14 0 0 0-.8 .8M498.8 167.7a1.07 1.07 0 0 1 1.5-.1 1.07 1.07 0 0 1 0 1.6 1.07 1.07 0 0 1-1.5-.1 .93 .93 0 0 1 0-1.4zM500.4 169a.7 .7 0 0 0-.9-.5 .7 .7 0 0 0-.5 .8M500.6 168.5a1.14 1.14 0 0 0-1.1-.4 1.14 1.14 0 0 0-.9 .9M509.8 163.1a1.07 1.07 0 0 1 1.6-.1 1.07 1.07 0 0 1 0 1.6 1.07 1.07 0 0 1-1.6-.1 .93 .93 0 0 1 0-1.4zM511.4 164.3a.7 .7 0 0 0-.8-.4 .7 .7 0 0 0-.5 .8M511.6 163.9a1.11 1.11 0 0 0-1.1-.4 1.11 1.11 0 0 0-.8 .9M434.2 196.6a.7 .7 0 0 0-.9-.4 .7 .7 0 0 0-.5 .7M434.4 196.2a1.18 1.18 0 0 0-2 .4M434.4 196.2a1.07 1.07 0 0 0-1.3-1.1 1.07 1.07 0 0 0-.7 1.5"/>
<path d="M434.4 196.2a1.18 1.18 0 0 1-2 .4M445.2 192a.73 .73 0 0 0-.8-.4 .73 .73 0 0 0-.6 .7M445.4 191.6a1.18 1.18 0 0 0-2 .4M445.4 191.6a1.07 1.07 0 0 0-1.3-1.1 1.07 1.07 0 0 0-.7 1.5M445.4 191.6a1.18 1.18 0 0 1-2 .4M456.2 187.4a.7 .7 0 0 0-.8-.5 .7 .7 0 0 0-.5 .8M456.5 186.9a1.18 1.18 0 0 0-2 .5M456.5 186.9a1.15 1.15 0 0 1-2 .5M456.5 186.9a1.07 1.07 0 0 0-1.3-1.1 1.07 1.07 0 0 0-.7 1.6M467.3 182.8a.7 .7 0 0 0-.8-.5 .7 .7 0 0 0-.6 .8M467.5 182.3a1.15 1.15 0 0 0-2 .5M467.5 182.3a1.05 1.05 0 0 0-1.3-1.1 1.05 1.05 0 0 0-.7 1.6"/>
<path d="M467.5 182.3a1.11 1.11 0 0 1-.8 .9 1.11 1.11 0 0 1-1.2-.4M403.8 206.3h.1M403.8 206.3l.1 .2M403.8 206.5l.2 .5M403.9 206.5h.1M404 207l.1 .1M404 207h.1M404 207.4l.1 .3M404 207.4h.1M404 207.4l.1 .2M404.1 207.2v.4M404.1 207.1h.1"/>
<path d="M404.1 207.7l.1 .3M404.1 207.7h.1M404.1 207.3l-.1 .1M404.1 207.6h.1M404.2 208l1.6 3.4M404.2 208h.1M405.3 209.6h.1M405.3 209.6l.2 .4M405.4 210.1h.1M405.4 210.1l.1 .4M405.5 210.1h.1M405.5 210.1v.1"/>
<path d="M405.5 210.5l.3 .6M405.5 210.5h.1M405.5 210.1v.2M405.5 210v.1M405.5 210.3h.1M405.8 211.4v.1M405.8 211.1h.1M405.8 211.4h.1M405.8 211.5h.1M412.1 205.8a.71 .71 0 0 0-.9-.4 .71 .71 0 0 0-.5 .8M412.3 205.4a1.11 1.11 0 0 0-1.1-.4 1.11 1.11 0 0 0-.9 .9M412.3 205.4a1.06 1.06 0 0 0-1.3-1.1 1.06 1.06 0 0 0-.7 1.6"/>
<path d="M412.3 205.4a1.15 1.15 0 0 1-2 .5M421.3 200.1a1.07 1.07 0 0 1 1.5-.4 1.07 1.07 0 0 1 .4 1.5 1.07 1.07 0 0 1-1.5 .3 .92 .92 0 0 1-.4-1.4zM423.1 201.2a.71 .71 0 0 0-.8-.4 .71 .71 0 0 0-.5 .7M423.3 200.8a1.11 1.11 0 0 0-1.1-.4 1.11 1.11 0 0 0-.8 .9"/>
<circle cx="532.7" cy="154.5" r="1.04"/>
<circle cx="488.5" cy="172.9" r="1.07"/>
</g>
<path d="M484.5 96.2l3.5 .6-3.5 .5z" fill="#f0f"/>
<path d="M498 96.8l3.5-.6v1.1z" fill="none" stroke="#f0f" stroke-width=".27"/>
<path d="M498 96.8l3.5-.6v1.1z" fill="#f0f"/>
<path d="M481 96.8h35.6" fill="none" stroke="#f0f" stroke-width=".27"/>
<g font-size="6" fill="#f0f">
<text x="512.1" y="405.2">P23Y5B072027</text>
<text x="559.4" y="405.2">0</text>
</g>
<g font-size="5.7" fill="#f0f">
<text x="57.1" y="66.8">20</text>
<text x="98.1" y="68.4" transform="rotate(-90 98.1 68.4)">23</text>
<text x="506.3" y="95.9">20</text>
<text x="142.5" y="99">#36</text>
<text x="167.1" y="99">60</text>
<text x="165.4" y="104.3">TYP</text>
<text x="310.6" y="116.1">#716</text>
<text x="34.9" y="251.7">NOTE</text>
<text x="55.1" y="251.7">:-(English)</text>
<text x="34.9" y="256.9">DEBURR</text>
<text x="63.4" y="256.9">ALL</text>
<text x="78.3" y="256.9">UNSPECIFIED</text>
<text x="122.4" y="256.9">HOLES</text>
<text x="146.6" y="256.9">AND</text>
<text x="163.2" y="256.9">SHARP</text>
<text x="187.6" y="256.9">EDGES.</text>
<text x="34.9" y="267.4">NOTE</text>
<text x="55.1" y="267.4">:-(French)</text>
<text x="34.9" y="272.7">ÉBAVUREZ</text>
<text x="70.9" y="272.7">TOUS</text>
<text x="91.2" y="272.7">LES</text>
<text x="106.5" y="272.7">TROUS</text>
<text x="130.8" y="272.7">NON</text>
<text x="148.2" y="272.7">SPÉCIFIÉS</text>
<text x="183.3" y="272.7">ET</text>
<text x="194.7" y="272.7">LES</text>
<text x="210" y="272.7">BORDS</text>
<text x="234.6" y="272.7">TRANCHANTS.</text>
<text x="216.1" y="304">REWORK</text>
<text x="245.7" y="304">FROM</text>
<text x="266.6" y="304">01003NB00350</text>
<text x="237.5" y="317.8">NOTE</text>
<text x="257.7" y="317.8">:</text>
<text x="264.1" y="317.8">(English)</text>
<text x="237.5" y="323">#</text>
<text x="246.1" y="323">MATERIAL:</text>
<text x="281.5" y="323">Steel</text>
<text x="237.5" y="328.3">#</text>
<text x="246.1" y="328.3">FINISH:</text>
<text x="272.5" y="328.3">REF.</text>
<text x="290.3" y="328.3">NOTE</text>
<text x="237.5" y="333.5">#</text>
<text x="246.1" y="333.5">MACHINING:N.A.</text>
<text x="237.5" y="338.8">#</text>
<text x="246.1" y="338.8">WEIGHT(Kg</text>
<text x="284" y="338.8">):</text>
<text x="293.3" y="338.8">2.17</text>
<text x="311.6" y="338.8">kg</text>
<text x="237.5" y="349.3">NOTE</text>
<text x="257.7" y="349.3">:-(French)</text>
<text x="237.5" y="354.5">#</text>
<text x="237.5" y="359.8">#</text>
<text x="246.1" y="359.8">FINITION</text>
<text x="246.1" y="354.5">MATÉRIEL</text>
<text x="275.9" y="359.8">:</text>
<text x="279.2" y="354.5">:</text>
<text x="285.6" y="354.5">Steel</text>
<text x="286.5" y="359.8">REF.</text>
<text x="304.3" y="359.8">NOTE</text>
<text x="237.5" y="365">#</text>
<text x="246.1" y="365">MACHINES</text>
<text x="281.5" y="365">:N.A.</text>
<text x="237.5" y="370.3">#</text>
<text x="246.1" y="370.3">POIDS</text>
<text x="268.5" y="370.3">(Kg):</text>
<text x="288.8" y="370.3">2.17</text>
<text x="307.1" y="370.3">kg</text>
</g>
<g font-size="5.7">
<text x="45.7" y="94.4">SCALE/ÉCHELLE</text>
<text x="102.2" y="94.4">1:2</text>
<text x="287.8" y="128.8">SCALE/ÉCHELLE</text>
<text x="344.4" y="128.8">1:2</text>
<text x="437.1" y="219.1">SCALE/ÉCHELLE</text>
<text x="493.7" y="219.1">1:5</text>
</g>
<text font-size="5.6" fill="#f00" x="470.5" y="365.5">WIPRO PARI GROUP</text>
<g font-size="4.9" fill="#800000">
<text x="30" y="6.9">1</text>
<text x="76.7" y="6.9">2</text>
<text x="127" y="6.9">3</text>
<text x="176.5" y="6.9">4</text>
<text x="226.7" y="6.9">5</text>
<text x="275.4" y="6.9">6</text>
<text x="326.4" y="6.9">7</text>
<text x="375" y="6.9">8</text>
<text x="425.8" y="6.9">9</text>
<text x="473.9" y="7.3">10</text>
<text x="524.3" y="6.9">11</text>
<text x="570.2" y="6.9">12</text>
<text x="13.6" y="35.1">H</text>
<text x="587.6" y="35.1">H</text>
<text x="13.2" y="87.5">G</text>
<text x="587.2" y="87.5">G</text>
<text x="13.2" y="137">F</text>
<text x="587.2" y="137">F</text>
<text x="13.2" y="187.6">E</text>
<text x="587.2" y="187.6">E</text>
<text x="13.2" y="237">D</text>
<text x="587.2" y="237">D</text>
<text x="13.4" y="287.1">C</text>
<text x="587.4" y="287.1">C</text>
<text x="13.4" y="336.2">B</text>
<text x="587.4" y="336.2">B</text>
<text x="13.4" y="389.3">A</text>
<text x="587.4" y="389.3">A</text>
<text x="30" y="416.9">1</text>
<text x="76.7" y="416.9">2</text>
<text x="127" y="416.9">3</text>
<text x="176.5" y="416.9">4</text>
<text x="226.7" y="416.9">5</text>
<text x="275.4" y="416.9">6</text>
<text x="326.4" y="416.9">7</text>
<text x="375" y="416.9">8</text>
<text x="425.8" y="416.9">9</text>
<text x="473.9" y="417.3">10</text>
<text x="524.3" y="416.9">11</text>
<text x="570.2" y="416.9">12</text>
</g>
<g font-size="4.2" fill="#f0f">
<text x="423.7" y="14.3">NOTE : STANDARD FASTENER TORQUE AS PER STD-DES-01-00</text>
<text x="553.8" y="14">FR-DES-006-00</text>
<text x="21.1" y="404.3">NOTE FOR WIPRO PARI DESIGN -REF. ONLY</text>
<text x="45.1" y="408.8">WEAR DETAILS : N.A</text>
</g>
<g font-size="3.9" fill="#800000">
<text x="400" y="357.1">REVISION</text>
<text x="455.9" y="357.1">DESCRIPTION</text>
<text x="526.4" y="357.1">DATE</text>
<text x="540" y="357.1">DRN.BY</text>
</g>
<g font-size="3.9" fill="#c0c0c0">
<text x="357.8" y="383.3">RESERVED</text>
<text x="382.3" y="383.3">SPACE</text>
<text x="357.8" y="388.9">FOR</text>
<text x="357.8" y="394.5">CONTROLLED</text>
<text x="387.8" y="394.5">COPY</text>
<text x="357.8" y="400">STAMP</text>
</g>
<text font-size="3.6" fill="#f0f" x="472.3" y="376.1">REWORK LM RAIL 25 MM SHS25</text>
<text font-size="3.5" fill="#00f" x="402.4" y="373.3">www.wipropari.com</text>
<g font-size="3.1" fill="#800000">
<text x="565.1" y="353.5">LIMITS</text>
<text x="562" y="371.7">DRAWING TYPE</text>
<text x="437" y="372.3">DESCRIPTION</text>
<text x="436.5" y="380.8">SURFACE AREA</text>
<text x="453.3" y="380.8">SURFACE TREATMENT</text>
<text x="489.7" y="380.8">MACHINING</text>
<text x="509.5" y="380.8">DESIGN UNIT</text>
<text x="530.6" y="380.8">DESIGN UNIT CD.</text>
<text x="558" y="380.6">TEAM NO.</text>
<text x="570.3" y="380.7">SHEET SIZE</text>
<text x="575.6" y="386.1">A2</text>
<text x="436.4" y="391.1">REFERENCE DWG.</text>
<text x="437.8" y="395.5">DRN.BY</text>
<text x="451.4" y="395.4">CHKD.BY</text>
<text x="466.6" y="395.5">APPD.BY</text>
<text x="486.7" y="395.4">MATERIAL</text>
<text x="488.9" y="390.9">PART CLASS.</text>
<text x="515.6" y="390.9">HEAT TREATMENT</text>
<text x="519.6" y="395.9">DRG./PART CODE</text>
<text x="558.9" y="395.5">REV.</text>
<text x="571.4" y="395.6">SCALE</text>
<text x="484.3" y="404.2">NET WEIGHT-Kg</text>
<text x="571.4" y="404.7">SHEET</text>
</g>
<text font-size="3" fill="#800000" x="579.5" y="230.1">°</text>
<g font-size="2.8" fill="#800000">
<text x="560.4" y="357.7">Gen Tol.: IS 2102</text>
<text x="399.1" y="376.6">1.ALL DIMENSIONS ARE</text>
<text x="399" y="382.7">2.DO NOT SCALE</text>
<text x="399" y="388.7">3.IF IN DOUBT ,</text>
<text x="399" y="395.4">LOCATION :</text>
<text x="404.2" y="402">ALL RIGHTS OF REPRODUCTION &amp;</text>
<text x="404.7" y="405.4">DISTRIBUTION ARE RESERVED</text>
</g>
<g font-size="2.8" fill="#f0f">
<text x="420.5" y="396">PUNE</text>
<text x="437" y="401.2">03007292</text>
<text x="451.3" y="401.2">03004785</text>
<text x="466.3" y="401.2">03002882</text>
</g>
<g font-size="2.7" fill="#f0f">
<text x="566.1" y="376.2">REWORK</text>
<text x="436.9" y="385.4">106.76 in^2</text>
<text x="471.4" y="385.5">#</text>
<text x="498.9" y="385">#</text>
<text x="513.6" y="385.3">WPES</text>
<text x="537.3" y="385.1">0300</text>
<text x="559.7" y="385.1">PL-02</text>
<text x="493.4" y="399.5">#</text>
<text x="573.6" y="399.7">1 :</text>
<text x="436.6" y="408.7">06/05/2024</text>
<text x="450.9" y="408.8">06/05/2024</text>
<text x="466" y="408.9">06/05/2024</text>
<text x="489.6" y="408.5">2.17 kg</text>
<text x="571.4" y="408.7">1 OF 1</text>
</g>
<g font-size="2.7" fill="#800000">
<text x="399.9" y="379.7">IN mm</text>
<text x="399.7" y="385.7">DRAWING.</text>
<text x="399.7" y="391.8">ASK TEAM MEMBER</text>
<text x="400.1" y="402.5">C</text>
</g>
<g font-size="2.5" fill="#800000">
<text x="554.9" y="218.3">DEBURR AND REMOVE SHARP</text>
<text x="555.2" y="221">EDGES UNLESS SHARP EDGE</text>
<text x="556.1" y="227.1">UNSP.RADII</text>
<text x="556.8" y="223.8">REQUIREMENT SPECIFIED</text>
<text x="571.4" y="226.9">UNSP.CHF.</text>
<text x="559.2" y="229.9">0.5 R</text>
<text x="572.3" y="230.1">0.5 X 45</text>
<text x="559.8" y="238">UP TO 10</text>
<text x="576.1" y="238.1">±1.5°</text>
<text x="558.5" y="242.2">10 UP TO 50</text>
<text x="575.5" y="242.3">±0°50'</text>
<text x="557.4" y="250.7">120 UP TO 400</text>
<text x="557.9" y="246.5">50 UP TO 120</text>
<text x="575.5" y="250.7">±0°15'</text>
<text x="575.5" y="246.5">±0°25'</text>
<text x="558.7" y="259.4">0.5 UP TO 3</text>
<text x="559.5" y="263.7">3 UP TO 6</text>
<text x="576.6" y="263.6">±0.2</text>
<text x="576.6" y="259.4">±0.1</text>
<text x="559" y="267.9">6 UP TO 30</text>
<text x="576.6" y="267.9">±0.5</text>
<text x="557.8" y="272.2">30 UP TO 120</text>
<text x="576.6" y="272.2">±0.8</text>
<text x="556.9" y="280.7">315 UP TO 1000</text>
<text x="557.3" y="276.4">120 UP TO 315</text>
<text x="576.6" y="276.4">±1.2</text>
<text x="577.7" y="280.7">±2</text>
<text x="556.4" y="284.9">1000 UP TO 2000</text>
<text x="577.6" y="284.9">±3</text>
<text x="558.9" y="289.2">OVER 2000</text>
<text x="577.7" y="289.3">±4</text>
<text x="560" y="297.9">UP TO 10</text>
<text x="577.1" y="297.9">±1°</text>
<text x="558.5" y="302.1">10 UP TO 50</text>
<text x="575.5" y="302.1">±0°30'</text>
<text x="557.4" y="310.6">120 UP TO 400</text>
<text x="558.2" y="306.3">50 UP TO 120</text>
<text x="575.5" y="310.6">±0°10'</text>
<text x="575.5" y="306.4">±0°20'</text>
<text x="558.8" y="319.2">0.5 UP TO 3</text>
<text x="559.4" y="323.4">3 UP TO 6</text>
<text x="576.6" y="319.2">±0.1</text>
<text x="576.6" y="323.5">±0.1</text>
<text x="558.9" y="327.7">6 UP TO 30</text>
<text x="576.7" y="327.7">±0.2</text>
<text x="557.8" y="332">30 UP TO 120</text>
<text x="576.6" y="332">±0.3</text>
<text x="556.8" y="340.5">315 UP TO 1000</text>
<text x="557.3" y="336.3">120 UP TO 315</text>
<text x="576.6" y="336.3">±0.5</text>
<text x="576.6" y="340.5">±0.8</text>
<text x="556.2" y="344.7">1000 UP TO 2000</text>
<text x="576.6" y="344.7">±1.2</text>
<text x="558.9" y="349">OVER 2000</text>
<text x="577.6" y="349">±2</text>
</g>
<g font-size="2.5" fill="#f0f">
<text x="415.2" y="346.4">.</text>
<text x="530.3" y="346.5">.</text>
<text x="545.9" y="346.4">.</text>
<text x="415.2" y="351.5">.</text>
<text x="530" y="351.3">.</text>
<text x="545.9" y="351.4">.</text>
</g>
<g font-size="2.4" fill="#f0f">
<text x="7.7" y="382.7" transform="rotate(-90 7.7 382.7)">Uploading\2022-23\P23Y5\P23Y5B072027.dft</text>
<text x="7.7" y="409.8" transform="rotate(-90 7.7 409.8)">\\srv01043\ExDM</text>
</g>
<g font-size="2.1" fill="#800000">
<text x="558.5" y="232.4">UNSPECIFIED TOL.(FAB)</text>
<text x="559.5" y="234.7">FOR ANGULAR IN mm.</text>
<text x="558.6" y="253.9">UNSPECIFIED TOL.(FAB)</text>
<text x="560.7" y="256.3">FOR LINEAR IN mm.</text>
<text x="558.7" y="292.3">UNSPECIFIED TOL.(M/C)</text>
<text x="559.6" y="294.7">FOR ANGULAR IN mm.</text>
<text x="558.7" y="313.7">UNSPECIFIED TOL.(M/C)</text>
<text x="560.6" y="316.1">FOR LINEAR IN mm.</text>
</g>
</svg>
